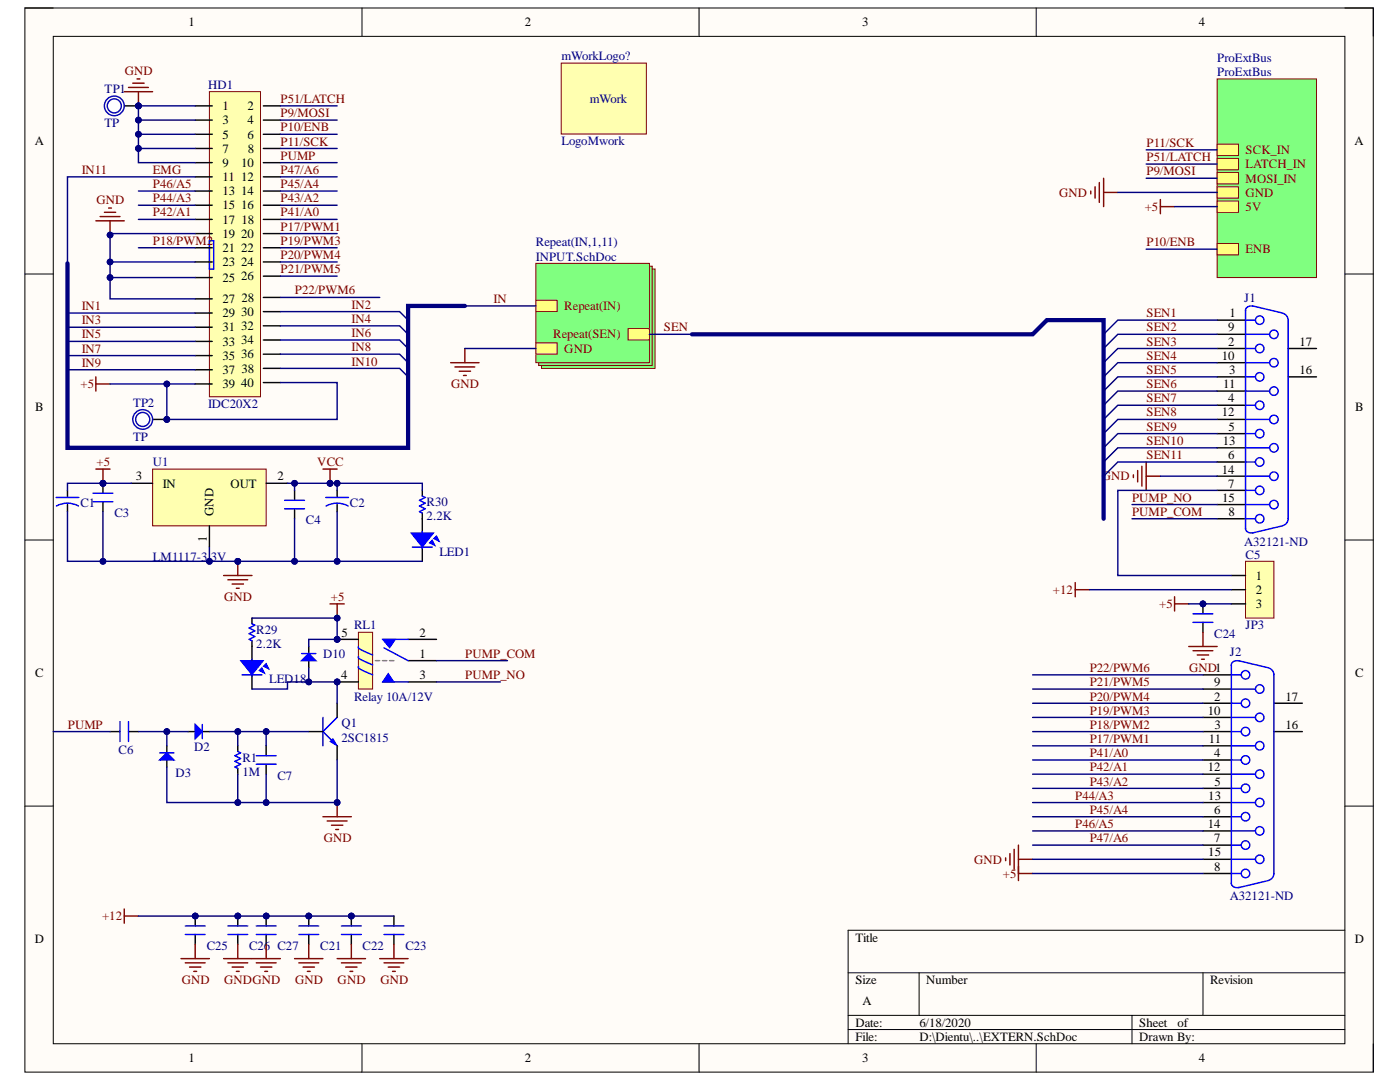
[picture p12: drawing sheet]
<svg xmlns="http://www.w3.org/2000/svg" width="279mm" height="216mm" viewBox="0 0 279 216" stroke-linecap="round" stroke-linejoin="round" font-family="sans-serif">
<path d="M5 1.6h269.1v212.3h-269.1z" fill-rule="evenodd" fill="#fffcf8"/>
<path d="M5 1.6h269.1v212.3h-269.1z" fill="none" stroke="#000" stroke-width=".2"/>
<path d="M10.6 7.3h257.8v201h-257.8z" fill-rule="evenodd" fill="#fffcf8"/>
<g fill="none" stroke="#000" stroke-width=".2">
<path d="M5 1.6h5.6M10.6 7.3h257.8v201h-257.8zM72.2 1.6v5.7M139.5 1.6v5.7M206.8 1.6v5.7M268.4 1.6h5.7v5.7M5 54.7h5.6M268.4 54.7h5.7M5 107.8h5.6M268.4 107.8h5.7M5 160.8h5.6M268.4 160.8h5.7"/>
<path d="M169.3 194.1h99.1M183.4 194.1v8.5M240.1 194.1v8.5M268.4 185.6h-99.1v22.7M72.2 208.3v5.6M139.5 208.3v5.6M169.3 202.6h99.1M169.3 205.4h99.1M206.8 208.3v5.6M225.9 202.6v5.7M274.1 208.3v5.6"/>
</g>
<path d="M41.8 18.3h10.2v60.9h-10.2z" fill-rule="evenodd" fill="#ffffb0"/>
<path d="M41.8 18.3h10.2v60.9h-10.2z" fill="none" stroke="#800000" stroke-width=".2"/>
<g fill="none" stroke="#000" stroke-width=".28">
<path d="M39 21.1h3.4M39 24h3.4M39 26.8h3.4M39 29.6h3.4M39 32.5h3.4M39 35.3h3.4M39 38.1h3.4M52.6 21.1h3.4M52.6 24h3.4M52.6 26.8h3.4M52.6 29.6h3.4M52.6 32.5h3.4"/>
<path d="M52.6 35.3h3.4M52.6 38.1h3.4M39 40.9h3.4M39 43.8h3.4M39 46.6h3.4M39 49.4h3.4M39 52.3h3.4M39 55.4h3.4M39 59.6h3.4M52.6 40.9h3.4M52.6 43.8h3.4M52.6 46.6h3.4"/>
<path d="M52.6 49.4h3.4M52.6 52.3h3.4M52.6 55.1h3.4M52.6 59.3h3.4M39 62.5h3.4M39 65.3h3.4M39 68.1h3.4M39 71h3.4M39 73.8h3.4M39 76.6h3.4M52.6 62.2h3.4M52.6 65h3.4"/>
<path d="M52.6 67.8h3.4M52.6 70.7h3.4M52.6 73.5h3.4M52.6 76.3h3.4"/>
</g>
<path d="M41.8 48h.8v5.7h-.8z" fill="none" stroke="#00f" stroke-width=".28"/>
<path d="M24.8 18.3h5.7M25.6 17.5h4M26.5 16.6h2.3M27.3 15.7h.6M27.6 18.3v2.8M19.1 75.2v2.8M19.1 76.6h2.9" fill="none" stroke="#800000" stroke-width=".28"/>
<circle cx="27.6" cy="21.1" r=".57" fill="#000080"/>
<circle cx="27.6" cy="21.1" r=".57" fill="none" stroke="#000080" stroke-width=".2"/>
<path d="M19.1 44.1h5.7M20 43.2h3.9M20.8 42.4h2.3M21.7 41.5h.5M22 44.1v2.8" fill="none" stroke="#800000" stroke-width=".28"/>
<circle cx="22" cy="46.9" r=".57" fill="#000080"/>
<circle cx="22" cy="46.9" r=".57" fill="none" stroke="#000080" stroke-width=".2"/>
<circle cx="27.6" cy="21.1" r=".57" fill="#000080"/>
<circle cx="27.6" cy="21.1" r=".57" fill="none" stroke="#000080" stroke-width=".2"/>
<path d="M24.8 21.1h2.8" fill="none" stroke="#000" stroke-width=".28"/>
<circle cx="27.6" cy="21.1" r=".57" fill="#000080"/>
<circle cx="27.6" cy="21.1" r=".57" fill="none" stroke="#000080" stroke-width=".2"/>
<circle cx="22.8" cy="21.1" r="1.97" fill="#fff"/>
<circle cx="22.8" cy="21.1" r="1.97" fill="none" stroke="#0000bf" stroke-width=".28"/>
<circle cx="22.8" cy="21.1" r="1.4" fill="#fff"/>
<circle cx="22.8" cy="21.1" r="1.4" fill="none" stroke="#0000bf" stroke-width=".28"/>
<circle cx="33.3" cy="83.7" r=".57" fill="#000080"/>
<circle cx="33.3" cy="83.7" r=".57" fill="none" stroke="#000080" stroke-width=".2"/>
<path d="M30.5 83.7h2.8" fill="none" stroke="#000" stroke-width=".28"/>
<circle cx="33.3" cy="83.7" r=".57" fill="#000080"/>
<circle cx="33.3" cy="83.7" r=".57" fill="none" stroke="#000080" stroke-width=".2"/>
<circle cx="28.5" cy="83.7" r="1.97" fill="#fff"/>
<circle cx="28.5" cy="83.7" r="1.97" fill="none" stroke="#0000bf" stroke-width=".28"/>
<circle cx="28.5" cy="83.7" r="1.4" fill="#fff"/>
<circle cx="28.5" cy="83.7" r="1.4" fill="none" stroke="#0000bf" stroke-width=".28"/>
<path d="M242.9 15.7h19.8v39.7h-19.8z" fill-rule="evenodd" fill="#80ff80"/>
<path d="M242.9 15.7h19.8v39.7h-19.8z" fill="none" stroke="#800000" stroke-width=".2"/>
<path d="M242.9 28.8h4.3v2.2h-4.3z" fill-rule="evenodd" fill="#ffff80"/>
<path d="M242.9 28.8h4.3v2.2h-4.3z" fill="none" stroke="#800000" stroke-width=".2"/>
<path d="M242.9 31.6h4.3v2.3h-4.3z" fill-rule="evenodd" fill="#ffff80"/>
<path d="M242.9 31.6h4.3v2.3h-4.3z" fill="none" stroke="#800000" stroke-width=".2"/>
<path d="M242.9 34.4h4.3v2.3h-4.3z" fill-rule="evenodd" fill="#ffff80"/>
<path d="M242.9 34.4h4.3v2.3h-4.3z" fill="none" stroke="#800000" stroke-width=".2"/>
<path d="M242.9 37.3h4.3v2.2h-4.3z" fill-rule="evenodd" fill="#ffff80"/>
<path d="M242.9 37.3h4.3v2.2h-4.3z" fill="none" stroke="#800000" stroke-width=".2"/>
<path d="M242.9 40.1h4.3v2.3h-4.3z" fill-rule="evenodd" fill="#ffff80"/>
<path d="M242.9 40.1h4.3v2.3h-4.3z" fill="none" stroke="#800000" stroke-width=".2"/>
<path d="M242.9 48.6h4.3v2.3h-4.3z" fill-rule="evenodd" fill="#ffff80"/>
<path d="M242.9 48.6h4.3v2.3h-4.3z" fill="none" stroke="#800000" stroke-width=".2"/>
<path d="M217.7 38.1v.6M218.5 37.3v2.2M219.4 36.4v4M220.2 35.6v5.6M220.2 38.4h2.9M231.6 39.8v2.8M231.6 41.2h2.8" fill="none" stroke="#800000" stroke-width=".28"/>
<path d="M30.5 93.6h22.6v11.3h-22.6z" fill-rule="evenodd" fill="#ffffb0"/>
<path d="M30.5 93.6h22.6v11.3h-22.6z" fill="none" stroke="#800000" stroke-width=".2"/>
<path d="M26.2 96.4h4.3M53.1 96.4h4.3M41.8 104.9v4.3" fill="none" stroke="#000" stroke-width=".28"/>
<path d="M64.5 93.6h2.8M65.9 93.6v2.8" fill="none" stroke="#800000" stroke-width=".28"/>
<circle cx="65.9" cy="96.4" r=".57" fill="#000080"/>
<circle cx="65.9" cy="96.4" r=".57" fill="none" stroke="#000080" stroke-width=".2"/>
<path d="M19.1 93.6h2.9M20.5 93.6v2.8" fill="none" stroke="#800000" stroke-width=".28"/>
<circle cx="20.5" cy="96.4" r=".57" fill="#000080"/>
<circle cx="20.5" cy="96.4" r=".57" fill="none" stroke="#000080" stroke-width=".2"/>
<path d="M44.6 114.8h5.7M45.5 115.7h3.9M46.3 116.5h2.3M47.2 117.4h.5M47.5 112v2.8" fill="none" stroke="#800000" stroke-width=".28"/>
<circle cx="47.5" cy="112" r=".57" fill="#000080"/>
<circle cx="47.5" cy="112" r=".57" fill="none" stroke="#000080" stroke-width=".2"/>
<path d="M58.8 97.8v2M58.8 101.5v2" fill="none" stroke="#000" stroke-width=".28"/>
<path d="M56.8 99.8h4M56.8 101.5h4" fill="none" stroke="#00f" stroke-width=".28"/>
<circle cx="20.5" cy="96.4" r=".57" fill="#000080"/>
<circle cx="20.5" cy="96.4" r=".57" fill="none" stroke="#000080" stroke-width=".2"/>
<path d="M20.5 96.4v2M20.5 100.1v2" fill="none" stroke="#000" stroke-width=".28"/>
<circle cx="20.5" cy="96.4" r=".57" fill="#000080"/>
<circle cx="20.5" cy="96.4" r=".57" fill="none" stroke="#000080" stroke-width=".2"/>
<g fill="none" stroke="#00f" stroke-width=".28">
<path d="M248.6 63.9h2M248.6 66.7h4.8M248.6 69.5h2M248.6 72.4h4.8M248.6 75.2h2M248.6 78h4.8M248.6 61.9v43.6M250 61l5.9 1.5M250.1 61.1a1.12 1.12 0 0 0-1.5 .9M256 62.5a1.42 1.42 0 0 1 1.1 1.4v39.6a1.42 1.42 0 0 1-1.1 1.4M11.2 99.3h4.5M18.6 98.4h3.9"/>
<path d="M65 99.3h4.5M248.6 80.9h2M248.6 83.7h4.8M248.6 86.5h2M248.6 89.4h4.8M248.6 92.2h2M248.6 95h4.8M248.6 97.8h2M11.3 101a4.6 4.6 0 0 1 4.4 0M18.6 100.1h3.9M65.1 101a4.6 4.6 0 0 1 4.4 0M248.6 105.4a1.12 1.12 0 0 0 1.5 .9"/>
<path d="M248.6 100.7h4.8M248.6 103.5h2M255.9 104.9l-5.9 1.4M245.7 134.7h2M245.7 137.5h4.9M245.7 132.7v43.6M247.2 131.8l5.9 1.4M247.3 131.9a1.12 1.12 0 0 0-1.6 .9M253.2 133.3a1.42 1.42 0 0 1 1 1.4v39.6a1.42 1.42 0 0 1-1 1.4M23.9 144v4M25.6 144v4M245.7 140.3h2"/>
<path d="M245.7 143.2h4.9M245.7 146h2M245.7 148.8h4.9M245.7 151.6h2M245.7 154.5h4.9M245.7 157.3h2M245.7 176.2a1.12 1.12 0 0 0 1.6 .9M245.7 160.1h4.9M245.7 163h2M245.7 165.8h4.9M245.7 168.6h2M245.7 171.5h4.9"/>
<path d="M245.7 174.3h2M253.1 175.7l-5.9 1.4"/>
<circle cx="251.4" cy="63.9" r=".85"/>
<circle cx="251.4" cy="69.5" r=".85"/>
<circle cx="251.4" cy="75.2" r=".85"/>
<circle cx="254.2" cy="78" r=".85"/>
<circle cx="254.2" cy="72.4" r=".85"/>
<circle cx="254.2" cy="66.7" r=".85"/>
<circle cx="251.4" cy="92.2" r=".85"/>
<circle cx="251.4" cy="97.9" r=".85"/>
<circle cx="251.4" cy="86.5" r=".85"/>
<circle cx="251.4" cy="80.9" r=".85"/>
<circle cx="254.2" cy="83.7" r=".85"/>
<circle cx="254.2" cy="95" r=".85"/>
<circle cx="254.2" cy="89.4" r=".85"/>
<circle cx="251.4" cy="103.5" r=".85"/>
<circle cx="254.2" cy="100.7" r=".85"/>
<circle cx="248.6" cy="134.7" r=".85"/>
<circle cx="251.4" cy="137.5" r=".85"/>
<circle cx="248.6" cy="140.3" r=".85"/>
<circle cx="248.6" cy="157.3" r=".85"/>
<circle cx="248.6" cy="151.6" r=".85"/>
<circle cx="248.6" cy="146" r=".85"/>
<circle cx="251.4" cy="148.8" r=".85"/>
<circle cx="251.4" cy="154.5" r=".85"/>
<circle cx="251.4" cy="143.1" r=".85"/>
<circle cx="248.6" cy="163" r=".85"/>
<circle cx="248.6" cy="168.6" r=".85"/>
<circle cx="248.6" cy="174.3" r=".85"/>
<circle cx="251.4" cy="171.5" r=".85"/>
<circle cx="251.4" cy="165.8" r=".85"/>
<circle cx="251.4" cy="160.1" r=".85"/>
</g>
<g fill="none" stroke="#000" stroke-width=".28">
<path d="M242.9 63.9h5.7M242.9 69.5h5.7M242.9 75.2h5.7M242.9 66.7h5.7M242.9 72.4h5.7M242.9 78h5.7M257.1 69.5h5.6M257.1 75.2h5.6M13.5 97.8v1.5M67.3 97.8v1.5M242.9 80.9h5.7M242.9 86.5h5.7"/>
<path d="M242.9 92.2h5.7M242.9 97.8h5.7M242.9 83.7h5.7M242.9 89.4h5.7M242.9 95h5.7M13.5 100.7v1.4M67.3 100.7v1.4M242.9 103.5h5.7M242.9 100.7h5.7M240.1 134.7h5.6M240.1 137.5h5.6M22 146h1.9"/>
<path d="M25.6 146h2M33.3 148.8v1.4M33.3 151.6v1.5M240.1 140.3h5.6M240.1 146h5.6M240.1 151.6h5.6M240.1 157.3h5.6M240.1 143.2h5.6M240.1 148.8h5.6M240.1 154.5h5.6M254.2 140.3h5.7M254.2 146h5.7"/>
<path d="M240.1 163h5.6M240.1 168.6h5.6M240.1 174.3h5.6M240.1 160.1h5.6M240.1 165.8h5.6M240.1 171.5h5.6"/>
</g>
<path d="M31.9 151.6l1.4-1.4 1.4 1.4z" fill="#00f"/>
<path d="M31.9 151.6l1.4-1.4 1.4 1.4zM31.9 150.2h2.8" fill="none" stroke="#00f" stroke-width=".28"/>
<path d="M37.5 146h1.5M40.4 146h1.4" fill="none" stroke="#000" stroke-width=".28"/>
<path d="M39 144.6l1.4 1.4-1.4 1.4z" fill="#00f"/>
<path d="M39 144.6l1.4 1.4-1.4 1.4zM40.4 144.6v2.8M47.5 149.9l.5 .3-1.1 .6 1.1 .6-1.1 .5 1.1 .6-1.1 .6 .6 .2M51.1 152.5h4M51.1 150.8h4M64.5 143.1v5.7M67.3 143.1l-2.8 2.9 2.2 2.2" fill="none" stroke="#00f" stroke-width=".28"/>
<path d="M47.5 148.8v1.1M47.5 153.3v1.2M53.1 148.8v2M53.1 152.5v2" fill="none" stroke="#000" stroke-width=".28"/>
<path d="M65.9 148l.5-.6 .9 1.4z" fill="#00f"/>
<path d="M65.9 148l.5-.6 .9 1.4z" fill="none" stroke="#00f" stroke-width=".2"/>
<path d="M61.6 129v1.4M61.6 131.8v1.4M61.6 146h2.9M67.3 140.3v2.8M67.3 148.8v2.8" fill="none" stroke="#000" stroke-width=".28"/>
<path d="M60.2 131.8l1.4-1.4 1.4 1.4z" fill="#00f"/>
<path d="M60.2 131.8l1.4-1.4 1.4 1.4zM60.2 130.4h2.8" fill="none" stroke="#00f" stroke-width=".28"/>
<circle cx="67.3" cy="136.1" r=".57" fill="#000080"/>
<circle cx="67.3" cy="136.1" r=".57" fill="none" stroke="#000080" stroke-width=".2"/>
<circle cx="67.3" cy="127.6" r=".57" fill="#000080"/>
<circle cx="67.3" cy="127.6" r=".57" fill="none" stroke="#000080" stroke-width=".2"/>
<path d="M71.5 126.2h2.9v11.3h-2.9z" fill-rule="evenodd" fill="#ffffb0"/>
<path d="M71.5 126.2h2.9v11.3h-2.9z" fill="none" stroke="#800000" stroke-width=".2"/>
<path d="M67.3 136.1h4.2M81.4 131.8h5.7M81.4 127.6h5.7M81.4 136.1h5.7" fill="none" stroke="#000" stroke-width=".28"/>
<circle cx="67.3" cy="136.1" r=".57" fill="#000080"/>
<circle cx="67.3" cy="136.1" r=".57" fill="none" stroke="#000080" stroke-width=".2"/>
<path d="M67.3 127.6h4.2" fill="none" stroke="#000" stroke-width=".28"/>
<circle cx="67.3" cy="127.6" r=".57" fill="#000080"/>
<circle cx="67.3" cy="127.6" r=".57" fill="none" stroke="#000080" stroke-width=".2"/>
<path d="M71.5 131v.1a.65 .65 0 0 0 .7 .6l2.2 1M71.5 133v.1a.65 .65 0 0 0 .7 .6l2.2 1M71.5 129v.1a.65 .65 0 0 0 .7 .6l2.2 1" fill="none" stroke="#00f" stroke-width=".28"/>
<path d="M76.3 127.6h2.6l-1.1 1.7z" fill="#00f"/>
<path d="M76.3 127.6h2.6l-1.1 1.7z" fill="none" stroke="#00f" stroke-width=".2"/>
<path d="M77.5 134.4l1.1 1.7h-2.3z" fill="#00f"/>
<path d="M77.5 134.4l1.1 1.7h-2.3z" fill="none" stroke="#00f" stroke-width=".2"/>
<path d="M76.3 136.1h5.1M76.3 127.6h5.1M76.6 129.3l4.8 2.5" fill="none" stroke="#00f" stroke-width=".28"/>
<path d="M74.9 131.8h.9M76.3 131.8h.9M77.7 131.8h.9" fill="none" stroke="#808080" stroke-width=".28"/>
<path d="M65.9 120.5h2.8M67.3 120.5v2.8" fill="none" stroke="#800000" stroke-width=".28"/>
<circle cx="67.3" cy="123.3" r=".57" fill="#000080"/>
<circle cx="67.3" cy="123.3" r=".57" fill="none" stroke="#000080" stroke-width=".2"/>
<path d="M24.8 181.4v2.8M24.8 182.8h2.8" fill="none" stroke="#800000" stroke-width=".28"/>
<path d="M248.6 112h5.6v11.3h-5.6z" fill-rule="evenodd" fill="#ffffb0"/>
<path d="M248.6 112h5.6v11.3h-5.6z" fill="none" stroke="#800000" stroke-width=".2"/>
<path d="M245.7 114.8h2.9M245.7 117.7h2.9M245.7 120.5h2.9" fill="none" stroke="#000" stroke-width=".28"/>
<path d="M234.4 119.1v2.8M234.4 120.5h2.8" fill="none" stroke="#800000" stroke-width=".28"/>
<path d="M108.1 53.7h22.6v19.8h-22.6z" fill-rule="evenodd" fill="#80ff80"/>
<path d="M108.1 53.7h22.6v19.8h-22.6z" fill="none" stroke="#800000" stroke-width=".2"/>
<path d="M107.5 53.1h22.7v19.8h-22.7z" fill-rule="evenodd" fill="#80ff80"/>
<path d="M107.5 53.1h22.7v19.8h-22.7z" fill="none" stroke="#800000" stroke-width=".2"/>
<path d="M106.9 52.6h22.7v19.8h-22.7z" fill-rule="evenodd" fill="#80ff80"/>
<path d="M106.9 52.6h22.7v19.8h-22.7z" fill="none" stroke="#800000" stroke-width=".2"/>
<path d="M106.9 59.9h4.3v2.3h-4.3z" fill-rule="evenodd" fill="#ffff80"/>
<path d="M106.9 59.9h4.3v2.3h-4.3z" fill="none" stroke="#800000" stroke-width=".2"/>
<path d="M106.9 68.4h4.3v2.3h-4.3z" fill-rule="evenodd" fill="#ffff80"/>
<path d="M106.9 68.4h4.3v2.3h-4.3z" fill="none" stroke="#800000" stroke-width=".2"/>
<path d="M125.3 65.6h4.3v2.2h-4.3z" fill-rule="evenodd" fill="#ffff80"/>
<path d="M125.3 65.6h4.3v2.2h-4.3z" fill="none" stroke="#800000" stroke-width=".2"/>
<path d="M89.9 72.4h5.7M90.8 73.2h4M91.6 74.1h2.3M92.5 74.9h.6M92.8 69.5v2.9M64.5 163h5.6M65.3 163.8h4M66.2 164.7h2.2M67 165.5h.6M67.3 160.1v2.9" fill="none" stroke="#800000" stroke-width=".28"/>
<circle cx="67.3" cy="160.1" r=".57" fill="#000080"/>
<circle cx="67.3" cy="160.1" r=".57" fill="none" stroke="#000080" stroke-width=".2"/>
<path d="M226.2 94.7v.6M227 93.9v2.3M227.9 93v4M228.7 92.2v5.6M228.7 95h2.9M200.7 171.2v.5M201.6 170.3v2.3M202.4 169.5v3.9M203.3 168.6v7.1M203.3 171.5h2.8M203.3 174.3h2.8" fill="none" stroke="#800000" stroke-width=".28"/>
<path d="M52.6 133l.5-.6 .6 1.1z" fill="#00f"/>
<path d="M52.6 133l.5-.6 .6 1.1z" fill="none" stroke="#00f" stroke-width=".2"/>
<path d="M51.7 133.8l.6-.6 .5 1.2z" fill="#00f"/>
<path d="M51.7 133.8l.6-.6 .5 1.2z" fill="none" stroke="#00f" stroke-width=".2"/>
<path d="M48 131.8h4.6l-2.3 2.9z" fill="#00f"/>
<path d="M48 131.8h4.6l-2.3 2.9z" fill="none" stroke="#00f" stroke-width=".2"/>
<path d="M48.3 134.7h4M50.3 131.5v.9M50.3 134.4v.5M50.3 124.5l.6 .2-1.2 .6 1.2 .6-1.2 .5 1.2 .6-1.2 .6 .6 .3" fill="none" stroke="#00f" stroke-width=".28"/>
<path d="M50.3 123.3v1.2M50.3 127.9v3.9M50.3 134.7v2.8" fill="none" stroke="#000" stroke-width=".28"/>
<path d="M86.5 107.5l.6-.6 .6 1.1z" fill="#00f"/>
<path d="M86.5 107.5l.6-.6 .6 1.1z" fill="none" stroke="#00f" stroke-width=".2"/>
<path d="M86.3 107.8l.5 1.1-1.1-.6z" fill="#00f"/>
<path d="M86.3 107.8l.5 1.1-1.1-.6z" fill="none" stroke="#00f" stroke-width=".2"/>
<path d="M82 106.3h4.5l-2.2 2.9z" fill="#00f"/>
<path d="M82 106.3h4.5l-2.2 2.9z" fill="none" stroke="#00f" stroke-width=".2"/>
<path d="M84.3 99l.5 .3-1.1 .5 1.1 .6-1.1 .6 1.1 .5-1.1 .6 .6 .3M82.3 109.2h4M84.3 106.1v.8M84.3 108.9v.6M76.6 186.5h4M76.6 184.8h4" fill="none" stroke="#00f" stroke-width=".28"/>
<path d="M84.3 97.8v1.2M84.3 102.4v3.9M84.3 109.2v2.8M78.6 182.8v2M78.6 186.5v1.9" fill="none" stroke="#000" stroke-width=".28"/>
<circle cx="70.1" cy="182.8" r=".56" fill="#000080"/>
<circle cx="70.1" cy="182.8" r=".56" fill="none" stroke="#000080" stroke-width=".2"/>
<path d="M70.1 182.8v2M70.1 186.5v1.9" fill="none" stroke="#000" stroke-width=".28"/>
<circle cx="70.1" cy="182.8" r=".56" fill="#000080"/>
<circle cx="70.1" cy="182.8" r=".56" fill="none" stroke="#000080" stroke-width=".2"/>
<path d="M68.1 186.5h4M68.1 184.8h4" fill="none" stroke="#00f" stroke-width=".28"/>
<circle cx="61.6" cy="182.8" r=".56" fill="#000080"/>
<circle cx="61.6" cy="182.8" r=".56" fill="none" stroke="#000080" stroke-width=".2"/>
<path d="M61.6 182.8v2M61.6 186.5v1.9" fill="none" stroke="#000" stroke-width=".28"/>
<circle cx="61.6" cy="182.8" r=".56" fill="#000080"/>
<circle cx="61.6" cy="182.8" r=".56" fill="none" stroke="#000080" stroke-width=".2"/>
<path d="M59.6 186.5h4M59.6 184.8h4" fill="none" stroke="#00f" stroke-width=".28"/>
<circle cx="240.1" cy="120.5" r=".57" fill="#000080"/>
<circle cx="240.1" cy="120.5" r=".57" fill="none" stroke="#000080" stroke-width=".2"/>
<path d="M240.1 120.5v2M240.1 124.2v2" fill="none" stroke="#000" stroke-width=".28"/>
<circle cx="240.1" cy="120.5" r=".57" fill="#000080"/>
<circle cx="240.1" cy="120.5" r=".57" fill="none" stroke="#000080" stroke-width=".2"/>
<path d="M238.1 124.2h4M238.1 122.5h4" fill="none" stroke="#00f" stroke-width=".28"/>
<g fill="none" stroke="#800000" stroke-width=".28">
<path d="M237.2 129h5.7M238.1 129.8h4M238.9 130.7h2.3M239.8 131.5h.6M240.1 126.2v2.8M58.8 191.3h5.7M59.6 192.1h4M60.5 193h2.3M61.3 193.8h.6M61.6 188.4v2.9M67.3 191.3h5.6M68.1 192.1h4"/>
<path d="M69 193h2.3M69.8 193.8h.6M70.1 188.4v2.9M75.8 191.3h5.6M76.6 192.1h4M77.5 193h2.3M78.3 193.8h.6M78.6 188.4v2.9"/>
</g>
<circle cx="53.1" cy="182.8" r=".56" fill="#000080"/>
<circle cx="53.1" cy="182.8" r=".56" fill="none" stroke="#000080" stroke-width=".2"/>
<path d="M53.1 182.8v2M53.1 186.5v1.9" fill="none" stroke="#000" stroke-width=".28"/>
<circle cx="53.1" cy="182.8" r=".56" fill="#000080"/>
<circle cx="53.1" cy="182.8" r=".56" fill="none" stroke="#000080" stroke-width=".2"/>
<path d="M51.1 186.5h4M51.1 184.8h4" fill="none" stroke="#00f" stroke-width=".28"/>
<circle cx="47.5" cy="182.8" r=".56" fill="#000080"/>
<circle cx="47.5" cy="182.8" r=".56" fill="none" stroke="#000080" stroke-width=".2"/>
<path d="M47.5 182.8v2M47.5 186.5v1.9" fill="none" stroke="#000" stroke-width=".28"/>
<circle cx="47.5" cy="182.8" r=".56" fill="#000080"/>
<circle cx="47.5" cy="182.8" r=".56" fill="none" stroke="#000080" stroke-width=".2"/>
<path d="M45.5 186.5h3.9M45.5 184.8h3.9" fill="none" stroke="#00f" stroke-width=".28"/>
<circle cx="39" cy="182.8" r=".56" fill="#000080"/>
<circle cx="39" cy="182.8" r=".56" fill="none" stroke="#000080" stroke-width=".2"/>
<path d="M39 182.8v2M39 186.5v1.9" fill="none" stroke="#000" stroke-width=".28"/>
<circle cx="39" cy="182.8" r=".56" fill="#000080"/>
<circle cx="39" cy="182.8" r=".56" fill="none" stroke="#000080" stroke-width=".2"/>
<path d="M37 186.5h3.9M37 184.8h3.9" fill="none" stroke="#00f" stroke-width=".28"/>
<path d="M112 12.6h17v14.1h-17z" fill-rule="evenodd" fill="#ffffb0"/>
<path d="M112 12.6h17v14.1h-17z" fill="none" stroke="#800000" stroke-width=".2"/>
<path d="M214.6 116.2v2.9M214.6 117.7h2.8" fill="none" stroke="#800000" stroke-width=".28"/>
<path d="M41.8 109.2v2.8" fill="none" stroke="#000080" stroke-width=".28"/>
<circle cx="41.8" cy="112" r=".57" fill="#000080"/>
<circle cx="41.8" cy="112" r=".57" fill="none" stroke="#000080" stroke-width=".2"/>
<path d="M13.5 102.1v9.9h7v-9.9M10.6 146h11.4" fill="none" stroke="#000080" stroke-width=".28"/>
<circle cx="20.5" cy="112" r=".57" fill="#000080"/>
<circle cx="20.5" cy="112" r=".57" fill="none" stroke="#000080" stroke-width=".2"/>
<path d="M20.5 96.4h-7v1.4" fill="none" stroke="#000080" stroke-width=".28"/>
<circle cx="20.5" cy="96.4" r=".57" fill="#000080"/>
<circle cx="20.5" cy="96.4" r=".57" fill="none" stroke="#000080" stroke-width=".2"/>
<path d="M39 35.3h-25.5v17.3M13.5 62.5h25.5M39 73.8h-25.5v1.4M39 71h-25.5v1.4M39 68.1h-25.5v1.4M39 65.3h-25.5v1.4M20.5 112h27" fill="none" stroke="#000080" stroke-width=".28"/>
<circle cx="20.5" cy="112" r=".57" fill="#000080"/>
<circle cx="20.5" cy="112" r=".57" fill="none" stroke="#000080" stroke-width=".2"/>
<circle cx="41.8" cy="112" r=".57" fill="#000080"/>
<circle cx="41.8" cy="112" r=".57" fill="none" stroke="#000080" stroke-width=".2"/>
<circle cx="47.5" cy="112" r=".57" fill="#000080"/>
<circle cx="47.5" cy="112" r=".57" fill="none" stroke="#000080" stroke-width=".2"/>
<path d="M20.5 96.4h5.7" fill="none" stroke="#000080" stroke-width=".28"/>
<circle cx="20.5" cy="96.4" r=".57" fill="#000080"/>
<circle cx="20.5" cy="96.4" r=".57" fill="none" stroke="#000080" stroke-width=".2"/>
<path d="M22 76.6h17" fill="none" stroke="#000080" stroke-width=".28"/>
<circle cx="33.3" cy="76.6" r=".57" fill="#000080"/>
<circle cx="33.3" cy="76.6" r=".57" fill="none" stroke="#000080" stroke-width=".2"/>
<path d="M39 46.6h-17v13h17" fill="none" stroke="#000080" stroke-width=".28"/>
<circle cx="22" cy="55.4" r=".57" fill="#000080"/>
<circle cx="22" cy="55.4" r=".57" fill="none" stroke="#000080" stroke-width=".2"/>
<circle cx="22" cy="52.3" r=".57" fill="#000080"/>
<circle cx="22" cy="52.3" r=".57" fill="none" stroke="#000080" stroke-width=".2"/>
<circle cx="22" cy="46.9" r=".57" fill="#000080"/>
<circle cx="22" cy="46.9" r=".57" fill="none" stroke="#000080" stroke-width=".2"/>
<path d="M22 55.4h17" fill="none" stroke="#000080" stroke-width=".28"/>
<circle cx="22" cy="55.4" r=".57" fill="#000080"/>
<circle cx="22" cy="55.4" r=".57" fill="none" stroke="#000080" stroke-width=".2"/>
<path d="M22 52.3h17" fill="none" stroke="#000080" stroke-width=".28"/>
<circle cx="22" cy="52.3" r=".57" fill="#000080"/>
<circle cx="22" cy="52.3" r=".57" fill="none" stroke="#000080" stroke-width=".2"/>
<path d="M27.6 182.8h51" fill="none" stroke="#000080" stroke-width=".28"/>
<circle cx="39" cy="182.8" r=".56" fill="#000080"/>
<circle cx="39" cy="182.8" r=".56" fill="none" stroke="#000080" stroke-width=".2"/>
<circle cx="47.5" cy="182.8" r=".56" fill="#000080"/>
<circle cx="47.5" cy="182.8" r=".56" fill="none" stroke="#000080" stroke-width=".2"/>
<circle cx="53.1" cy="182.8" r=".56" fill="#000080"/>
<circle cx="53.1" cy="182.8" r=".56" fill="none" stroke="#000080" stroke-width=".2"/>
<circle cx="61.6" cy="182.8" r=".56" fill="#000080"/>
<circle cx="61.6" cy="182.8" r=".56" fill="none" stroke="#000080" stroke-width=".2"/>
<circle cx="70.1" cy="182.8" r=".56" fill="#000080"/>
<circle cx="70.1" cy="182.8" r=".56" fill="none" stroke="#000080" stroke-width=".2"/>
<path d="M27.6 146h9.9" fill="none" stroke="#000080" stroke-width=".28"/>
<circle cx="33.3" cy="146" r=".57" fill="#000080"/>
<circle cx="33.3" cy="146" r=".57" fill="none" stroke="#000080" stroke-width=".2"/>
<path d="M27.6 38.1h11.4M39 21.1h-11.4v11.4h11.4M27.6 49.4h11.4M27.6 43.8h11.4M27.6 40.9h11.4" fill="none" stroke="#000080" stroke-width=".28"/>
<circle cx="27.6" cy="29.6" r=".57" fill="#000080"/>
<circle cx="27.6" cy="29.6" r=".57" fill="none" stroke="#000080" stroke-width=".2"/>
<circle cx="27.6" cy="26.8" r=".57" fill="#000080"/>
<circle cx="27.6" cy="26.8" r=".57" fill="none" stroke="#000080" stroke-width=".2"/>
<circle cx="27.6" cy="24" r=".57" fill="#000080"/>
<circle cx="27.6" cy="24" r=".57" fill="none" stroke="#000080" stroke-width=".2"/>
<circle cx="27.6" cy="21.1" r=".57" fill="#000080"/>
<circle cx="27.6" cy="21.1" r=".57" fill="none" stroke="#000080" stroke-width=".2"/>
<path d="M27.6 29.6h11.4" fill="none" stroke="#000080" stroke-width=".28"/>
<circle cx="27.6" cy="29.6" r=".57" fill="#000080"/>
<circle cx="27.6" cy="29.6" r=".57" fill="none" stroke="#000080" stroke-width=".2"/>
<path d="M27.6 26.8h11.4" fill="none" stroke="#000080" stroke-width=".28"/>
<circle cx="27.6" cy="26.8" r=".57" fill="#000080"/>
<circle cx="27.6" cy="26.8" r=".57" fill="none" stroke="#000080" stroke-width=".2"/>
<path d="M27.6 24h11.4" fill="none" stroke="#000080" stroke-width=".28"/>
<circle cx="27.6" cy="24" r=".57" fill="#000080"/>
<circle cx="27.6" cy="24" r=".57" fill="none" stroke="#000080" stroke-width=".2"/>
<path d="M67.3 151.6v8.5h-34v-7" fill="none" stroke="#000080" stroke-width=".28"/>
<circle cx="47.5" cy="160.1" r=".57" fill="#000080"/>
<circle cx="47.5" cy="160.1" r=".57" fill="none" stroke="#000080" stroke-width=".2"/>
<circle cx="53.1" cy="160.1" r=".57" fill="#000080"/>
<circle cx="53.1" cy="160.1" r=".57" fill="none" stroke="#000080" stroke-width=".2"/>
<circle cx="67.3" cy="160.1" r=".57" fill="#000080"/>
<circle cx="67.3" cy="160.1" r=".57" fill="none" stroke="#000080" stroke-width=".2"/>
<path d="M56 76.3h11.3v7.4h-34v-7.1" fill="none" stroke="#000080" stroke-width=".28"/>
<circle cx="33.3" cy="83.7" r=".57" fill="#000080"/>
<circle cx="33.3" cy="83.7" r=".57" fill="none" stroke="#000080" stroke-width=".2"/>
<circle cx="33.3" cy="76.6" r=".57" fill="#000080"/>
<circle cx="33.3" cy="76.6" r=".57" fill="none" stroke="#000080" stroke-width=".2"/>
<path d="M41.8 146h19.8" fill="none" stroke="#000080" stroke-width=".28"/>
<circle cx="47.5" cy="146" r=".57" fill="#000080"/>
<circle cx="47.5" cy="146" r=".57" fill="none" stroke="#000080" stroke-width=".2"/>
<circle cx="53.1" cy="146" r=".57" fill="#000080"/>
<circle cx="53.1" cy="146" r=".57" fill="none" stroke="#000080" stroke-width=".2"/>
<path d="M47.5 112h11.3" fill="none" stroke="#000080" stroke-width=".28"/>
<circle cx="47.5" cy="112" r=".57" fill="#000080"/>
<circle cx="47.5" cy="112" r=".57" fill="none" stroke="#000080" stroke-width=".2"/>
<circle cx="58.8" cy="112" r=".57" fill="#000080"/>
<circle cx="58.8" cy="112" r=".57" fill="none" stroke="#000080" stroke-width=".2"/>
<path d="M50.3 137.5h7.1v-1.4h9.9v4.2" fill="none" stroke="#000080" stroke-width=".28"/>
<circle cx="67.3" cy="136.1" r=".57" fill="#000080"/>
<circle cx="67.3" cy="136.1" r=".57" fill="none" stroke="#000080" stroke-width=".2"/>
<circle cx="61.6" cy="136.1" r=".57" fill="#000080"/>
<circle cx="61.6" cy="136.1" r=".57" fill="none" stroke="#000080" stroke-width=".2"/>
<path d="M50.3 123.3h17v4.3h-5.7v1.4" fill="none" stroke="#000080" stroke-width=".28"/>
<circle cx="67.3" cy="123.3" r=".57" fill="#000080"/>
<circle cx="67.3" cy="123.3" r=".57" fill="none" stroke="#000080" stroke-width=".2"/>
<circle cx="67.3" cy="127.6" r=".57" fill="#000080"/>
<circle cx="67.3" cy="127.6" r=".57" fill="none" stroke="#000080" stroke-width=".2"/>
<g fill="none" stroke="#000080" stroke-width=".28">
<path d="M56 38.1h11.3M56 35.3h11.3M56 32.5h11.3M56 29.6h11.3M56 26.8h11.3M56 24h11.3M56 21.1h11.3M56 59.3h19.8M56 55.1h11.3M56 52.3h11.3M56 49.4h11.3M56 46.6h11.3"/>
<path d="M56 43.8h11.3M56 40.9h11.3M56 73.5h23.7l1.7 1.7M56 70.7h23.7l1.7 1.7M56 67.8h23.7l1.7 1.7M56 65h23.7l1.7 1.7M56 62.2h23.7l1.7 1.7M57.4 96.4h1.4v1.4"/>
</g>
<circle cx="58.8" cy="96.4" r=".57" fill="#000080"/>
<circle cx="58.8" cy="96.4" r=".57" fill="none" stroke="#000080" stroke-width=".2"/>
<path d="M67.3 102.1v9.9h-8.5v-8.5" fill="none" stroke="#000080" stroke-width=".28"/>
<circle cx="58.8" cy="112" r=".57" fill="#000080"/>
<circle cx="58.8" cy="112" r=".57" fill="none" stroke="#000080" stroke-width=".2"/>
<circle cx="67.3" cy="112" r=".57" fill="#000080"/>
<circle cx="67.3" cy="112" r=".57" fill="none" stroke="#000080" stroke-width=".2"/>
<path d="M58.8 96.4h7.1" fill="none" stroke="#000080" stroke-width=".28"/>
<circle cx="58.8" cy="96.4" r=".57" fill="#000080"/>
<circle cx="58.8" cy="96.4" r=".57" fill="none" stroke="#000080" stroke-width=".2"/>
<circle cx="65.9" cy="96.4" r=".57" fill="#000080"/>
<circle cx="65.9" cy="96.4" r=".57" fill="none" stroke="#000080" stroke-width=".2"/>
<path d="M65.9 96.4h1.4v1.4" fill="none" stroke="#000080" stroke-width=".28"/>
<circle cx="67.3" cy="96.4" r=".57" fill="#000080"/>
<circle cx="67.3" cy="96.4" r=".57" fill="none" stroke="#000080" stroke-width=".2"/>
<circle cx="65.9" cy="96.4" r=".57" fill="#000080"/>
<circle cx="65.9" cy="96.4" r=".57" fill="none" stroke="#000080" stroke-width=".2"/>
<path d="M67.3 112h17" fill="none" stroke="#000080" stroke-width=".28"/>
<circle cx="67.3" cy="112" r=".57" fill="#000080"/>
<circle cx="67.3" cy="112" r=".57" fill="none" stroke="#000080" stroke-width=".2"/>
<path d="M67.3 96.4h17v1.4" fill="none" stroke="#000080" stroke-width=".28"/>
<circle cx="67.3" cy="96.4" r=".57" fill="#000080"/>
<circle cx="67.3" cy="96.4" r=".57" fill="none" stroke="#000080" stroke-width=".2"/>
<g fill="none" stroke="#000080" stroke-width=".28">
<path d="M223.1 38.4h19.8M228.7 35.6h14.2M228.7 32.7h14.2M228.7 29.9h14.2M228.7 49.7h14.2M234.4 41.2h8.5M92.8 69.5h14.1M92.8 61h14.1M129.6 66.7h8.5M242.9 78h-19.8l-2.9 2.9M242.9 75.2h-19.8l-2.9 2.8M242.9 72.4h-19.8l-2.9 2.8"/>
<path d="M242.9 69.5h-19.8l-2.9 2.9M242.9 66.7h-19.8l-2.9 2.8M242.9 63.9h-19.8l-2.9 2.8M231.6 95h11.3M242.9 92.2h-19.8l-2.9 2.8M242.9 89.4h-19.8l-2.9 2.8M242.9 86.5h-19.8l-2.9 2.9M242.9 83.7h-19.8l-2.9 2.8M242.9 80.9h-19.8l-2.9 2.8M242.9 97.8h-19.8v17h22.6M217.4 117.7h28.3M225.9 103.5h17"/>
<path d="M225.9 100.7h17M87.1 136.1h12.8M87.1 131.8h14.2M206.1 137.5h34M206.1 134.7h34M237.2 120.5h8.5M206.1 157.3h34M206.1 154.5h34M206.1 151.6h34M206.1 148.8h34M206.1 146h34M206.1 143.2h34"/>
<path d="M206.1 140.3h34M206.1 174.3h34M206.1 171.5h34M206.1 168.6h34M206.1 165.8h34M206.1 163h34M206.1 160.1h34"/>
</g>
<circle cx="240.1" cy="120.5" r=".57" fill="#000080"/>
<circle cx="240.1" cy="120.5" r=".57" fill="none" stroke="#000080" stroke-width=".2"/>
<path d="M33.3 146v2.8" fill="none" stroke="#000080" stroke-width=".28"/>
<circle cx="33.3" cy="146" r=".57" fill="#000080"/>
<circle cx="33.3" cy="146" r=".57" fill="none" stroke="#000080" stroke-width=".2"/>
<path d="M47.5 154.5v5.6" fill="none" stroke="#000080" stroke-width=".28"/>
<circle cx="47.5" cy="160.1" r=".57" fill="#000080"/>
<circle cx="47.5" cy="160.1" r=".57" fill="none" stroke="#000080" stroke-width=".2"/>
<path d="M47.5 146v2.8" fill="none" stroke="#000080" stroke-width=".28"/>
<circle cx="47.5" cy="146" r=".57" fill="#000080"/>
<circle cx="47.5" cy="146" r=".57" fill="none" stroke="#000080" stroke-width=".2"/>
<path d="M53.1 154.5v5.6" fill="none" stroke="#000080" stroke-width=".28"/>
<circle cx="53.1" cy="160.1" r=".57" fill="#000080"/>
<circle cx="53.1" cy="160.1" r=".57" fill="none" stroke="#000080" stroke-width=".2"/>
<path d="M53.1 146v2.8" fill="none" stroke="#000080" stroke-width=".28"/>
<circle cx="53.1" cy="146" r=".57" fill="#000080"/>
<circle cx="53.1" cy="146" r=".57" fill="none" stroke="#000080" stroke-width=".2"/>
<path d="M61.6 133.2v2.9" fill="none" stroke="#000080" stroke-width=".28"/>
<circle cx="61.6" cy="136.1" r=".57" fill="#000080"/>
<circle cx="61.6" cy="136.1" r=".57" fill="none" stroke="#000080" stroke-width=".2"/>
<path d="M13.5 52.6v36.8h67.9v-28.4h11.4" fill="none" stroke="#000080" stroke-width=".85"/>
<path d="M138.1 66.7h68l2.8-2.8h11.3v39.6" fill="none" stroke="#000080" stroke-width=".84"/>
<g fill="none" stroke="#800000" stroke-width=".28">
<path d="M36.1 191.3h5.7M37 192.1h3.9M37.8 193h2.3M38.7 193.8h.5M39 188.4v2.9M44.6 191.3h11.4M45.5 192.1h3.9M46.3 193h2.3M47.2 193.8h.5M47.5 188.4v2.9M51.1 192.1h4M52 193h2.3"/>
<path d="M52.8 193.8h.6M53.1 188.4v2.9"/>
</g>
<g font-size="2.5">
<text x="37.6" y="5.2">1</text>
<text x="104.8" y="5.2">2</text>
<text x="172.1" y="5.2">3</text>
<text x="239.3" y="5.2">4</text>
<text x="44.4" y="22">1</text>
<text x="49.4" y="22">2</text>
<text x="6.9" y="29">A</text>
<text x="44.4" y="24.8">3</text>
<text x="44.4" y="27.6">5</text>
<text x="49.4" y="24.8">4</text>
<text x="49.4" y="27.6">6</text>
<text x="270.3" y="29">A</text>
<text x="44.4" y="30.4">7</text>
<text x="44.4" y="33.3">9</text>
<text x="48.1" y="33.3">10</text>
<text x="49.5" y="30.4">8</text>
<text x="44.4" y="36.1">11</text>
<text x="44.4" y="39">13</text>
<text x="44.4" y="41.8">15</text>
<text x="48.1" y="36.1">12</text>
<text x="48.1" y="39">14</text>
<text x="48.1" y="41.8">16</text>
<text x="44.4" y="44.6">17</text>
<text x="44.4" y="47.4">19</text>
<text x="48.1" y="47.4">20</text>
<text x="48.2" y="44.6">18</text>
<text x="44.4" y="50.3">21</text>
<text x="44.4" y="53.1">23</text>
<text x="48.1" y="50.3">22</text>
<text x="48.1" y="53.1">24</text>
<text x="44.4" y="56.2">25</text>
<text x="48.1" y="56">26</text>
<text x="44.4" y="60.4">27</text>
<text x="44.4" y="63.3">29</text>
<text x="48.1" y="63.1">30</text>
<text x="48.1" y="65.8">32</text>
<text x="48.2" y="60.2">28</text>
<text x="245.4" y="63.3">1</text>
<text x="44.4" y="66.1">31</text>
<text x="44.4" y="69">33</text>
<text x="44.4" y="71.8">35</text>
<text x="48.1" y="68.7">34</text>
<text x="48.1" y="71.5">36</text>
<text x="243.9" y="71.8">10</text>
<text x="245.1" y="69">2</text>
<text x="245.1" y="66.1">9</text>
<text x="259.3" y="69">17</text>
<text x="44.4" y="74.6">37</text>
<text x="44.4" y="77.4">39</text>
<text x="48.1" y="77.2">40</text>
<text x="48.2" y="74.4">38</text>
<text x="244.1" y="77.4">11</text>
<text x="245.3" y="74.6">3</text>
<text x="259.3" y="74.6">16</text>
<text x="7" y="82.1">B</text>
<text x="243.9" y="83.1">12</text>
<text x="245.1" y="80.3">4</text>
<text x="270.5" y="82.1">B</text>
<text x="244" y="88.7">13</text>
<text x="245.2" y="86">5</text>
<text x="27.1" y="95.8">3</text>
<text x="55.4" y="95.8">2</text>
<text x="243.9" y="94.5">14</text>
<text x="245.1" y="91.6">6</text>
<text x="32.5" y="97.3">IN</text>
<text x="46" y="97.3">OUT</text>
<text x="243.9" y="100.2">15</text>
<text x="245.1" y="97.3">7</text>
<text x="42.6" y="102.9" transform="rotate(-90 42.6 102.9)">GND</text>
<text x="245.2" y="102.9">8</text>
<text x="41.3" y="108.2" transform="rotate(-90 41.3 108.2)">1</text>
<text x="250.6" y="115.7">1</text>
<text x="250.6" y="118.5">2</text>
<text x="250.6" y="121.4">3</text>
<text x="68.1" y="127">5</text>
<text x="83.7" y="131.2">1</text>
<text x="83.7" y="127">2</text>
<text x="7" y="135.1">C</text>
<text x="68.1" y="135.5">4</text>
<text x="83.7" y="135.5">3</text>
<text x="242.3" y="136.9">9</text>
<text x="270.5" y="135.1">C</text>
<text x="241.1" y="142.6">10</text>
<text x="242.3" y="139.8">2</text>
<text x="256.5" y="139.8">17</text>
<text x="241.2" y="148.2">11</text>
<text x="242.4" y="145.4">3</text>
<text x="256.5" y="145.4">16</text>
<text x="241.1" y="153.9">12</text>
<text x="242.3" y="151.1">4</text>
<text x="241.1" y="159.6">13</text>
<text x="242.4" y="156.8">5</text>
<text x="241.1" y="165.2">14</text>
<text x="242.3" y="162.4">6</text>
<text x="241.1" y="170.9">15</text>
<text x="242.3" y="168.1">7</text>
<text x="242.3" y="173.8">8</text>
<text x="6.9" y="188.2">D</text>
<text x="170.7" y="187.9">Title</text>
<text x="270.4" y="188.2">D</text>
<text x="170.7" y="196.4">Size</text>
<text x="184.8" y="196.4">Number</text>
<text x="241.5" y="196.4">Revision</text>
<text x="172.1" y="200.6">A</text>
<text x="170.7" y="204.9">Date:</text>
<text x="170.7" y="207.7">File:</text>
<text x="183.5" y="204.9">6/18/2020</text>
<text x="183.5" y="207.7">D:\Dientu\..\EXTERN.SchDoc</text>
<text x="227.4" y="204.9">Sheet</text>
<text x="227.4" y="207.7">Drawn By:</text>
<text x="235" y="204.9">of</text>
<text x="37.6" y="212">1</text>
<text x="104.8" y="212">2</text>
<text x="172.1" y="212">3</text>
<text x="239.3" y="212">4</text>
</g>
<g font-size="2.5" fill="#800000">
<text x="24.9" y="14.9">GND</text>
<text x="56" y="20.5">P51/LATCH</text>
<text x="56" y="23.4">P9/MOSI</text>
<text x="56" y="26.2">P10/ENB</text>
<text x="56" y="29.1">P11/SCK</text>
<text x="228.8" y="29.3">P11/SCK</text>
<text x="16.3" y="34.7">IN11</text>
<text x="30.5" y="34.7">EMG</text>
<text x="56" y="31.9">PUMP</text>
<text x="56" y="34.7">P47/A6</text>
<text x="228.8" y="32.1">P51/LATCH</text>
<text x="228.8" y="35">P9/MOSI</text>
<text x="248.6" y="30.8">SCK_IN</text>
<text x="248.6" y="33.6">LATCH_IN</text>
<text x="19.3" y="40.7">GND</text>
<text x="30.5" y="37.5">P46/A5</text>
<text x="30.5" y="40.4">P44/A3</text>
<text x="56" y="37.5">P45/A4</text>
<text x="56" y="40.4">P43/A2</text>
<text x="211.4" y="39.2">GND</text>
<text x="248.6" y="36.4">MOSI_IN</text>
<text x="248.6" y="39.2">GND</text>
<text x="30.5" y="43.2">P42/A1</text>
<text x="56" y="43.2">P41/A0</text>
<text x="56" y="46.1">P17/PWM1</text>
<text x="228.5" y="42.1">+5</text>
<text x="248.6" y="42.1">5V</text>
<text x="30.5" y="48.9">P18/PWM2</text>
<text x="56" y="51.7">P20/PWM4</text>
<text x="56" y="48.9">P19/PWM3</text>
<text x="228.8" y="49.1">P10/ENB</text>
<text x="248.6" y="50.5">ENB</text>
<text x="56" y="54.5">P21/PWM5</text>
<text x="58.8" y="58.7">P22/PWM6</text>
<text x="16.3" y="61.9">IN1</text>
<text x="16.3" y="64.7">IN3</text>
<text x="70.2" y="61.6">IN2</text>
<text x="70.2" y="64.4">IN4</text>
<text x="98.5" y="60.4">IN</text>
<text x="112.6" y="61.9">Repeat(IN)</text>
<text x="228.8" y="63.3">SEN1</text>
<text x="16.3" y="67.5">IN5</text>
<text x="16.3" y="70.4">IN7</text>
<text x="70.2" y="67.3">IN6</text>
<text x="70.2" y="70.1">IN8</text>
<text x="110.4" y="67.5">Repeat(SEN)</text>
<text x="112.6" y="70.4">GND</text>
<text x="132.5" y="66.1">SEN</text>
<text x="228.8" y="66.1">SEN2</text>
<text x="228.8" y="69">SEN3</text>
<text x="228.8" y="71.8">SEN4</text>
<text x="16.1" y="77.4">+5</text>
<text x="16.3" y="73.2">IN9</text>
<text x="70.2" y="72.9">IN10</text>
<text x="90" y="77.4">GND</text>
<text x="228.8" y="74.6">SEN5</text>
<text x="228.8" y="77.4">SEN6</text>
<text x="228.8" y="83.1">SEN8</text>
<text x="228.8" y="80.3">SEN7</text>
<text x="228.8" y="86">SEN9</text>
<text x="228.8" y="88.7">SEN10</text>
<text x="19.3" y="93.1">+5</text>
<text x="63.3" y="93.1">VCC</text>
<text x="219.9" y="95.8">GND</text>
<text x="228.8" y="91.6">SEN11</text>
<text x="225.9" y="100.2">PUMP_NO</text>
<text x="225.9" y="102.9">PUMP_COM</text>
<text x="44.7" y="119.9">GND</text>
<text x="66" y="119.9">+5</text>
<text x="210.1" y="118.5">+12</text>
<text x="231.3" y="121.4">+5</text>
<text x="92.8" y="131.2">PUMP_COM</text>
<text x="92.8" y="135.5">PUMP_NO</text>
<text x="217.5" y="134.1">P22/PWM6</text>
<text x="217.5" y="136.9">P21/PWM5</text>
<text x="237.3" y="134.1">GND1</text>
<text x="217.5" y="139.8">P20/PWM4</text>
<text x="217.5" y="142.6">P19/PWM3</text>
<text x="13.5" y="145.4">PUMP</text>
<text x="217.5" y="145.4">P18/PWM2</text>
<text x="217.5" y="148.2">P17/PWM1</text>
<text x="217.5" y="151.1">P41/A0</text>
<text x="217.5" y="153.9">P42/A1</text>
<text x="214.6" y="159.6">P44/A3</text>
<text x="217.5" y="156.8">P43/A2</text>
<text x="214.6" y="165.2">P46/A5</text>
<text x="217.5" y="162.4">P45/A4</text>
<text x="64.6" y="168.1">GND</text>
<text x="194.4" y="172.3">GND</text>
<text x="217.5" y="168.1">P47/A6</text>
<text x="200.1" y="175.1">+5</text>
<text x="20.4" y="183.6">+12</text>
<text x="36.3" y="196.4">GND</text>
<text x="44.7" y="196.4">GNDGND</text>
<text x="58.9" y="196.4">GND</text>
<text x="67.4" y="196.4">GND</text>
<text x="75.9" y="196.4">GND</text>
</g>
<g font-size="2.5" fill="#000080">
<text x="41.5" y="17.8">HD1</text>
<text x="112" y="12">mWorkLogo?</text>
<text x="242.9" y="12.3">ProExtBus</text>
<text x="242.9" y="15.1">ProExtBus</text>
<text x="20.9" y="18.6">TP1</text>
<text x="117.7" y="20.5">mWork</text>
<text x="20.9" y="25.4">TP</text>
<text x="112" y="29">LogoMwork</text>
<text x="107" y="49.1">Repeat(IN,1,11)</text>
<text x="107" y="52">INPUT.SchDoc</text>
<text x="248.3" y="60.2">J1</text>
<text x="26.5" y="81.1">TP2</text>
<text x="41.5" y="81.4">IDC20X2</text>
<text x="26.5" y="87.9">TP</text>
<text x="30.5" y="93.1">U1</text>
<text x="16.1" y="101.2">C1</text>
<text x="69.8" y="101.2">C2</text>
<text x="85.1" y="101">R30</text>
<text x="22.8" y="103.2">C3</text>
<text x="61" y="104.6">C4</text>
<text x="85.1" y="103.8">2.2K</text>
<text x="30.5" y="112">LM1117-3.</text>
<text x="42" y="112">3V</text>
<text x="87.7" y="110.9">LED1</text>
<text x="248.3" y="108.9">A32121-ND</text>
<text x="248.6" y="111.5">C5</text>
<text x="70.7" y="125.6">RL1</text>
<text x="248.6" y="125.6">JP3</text>
<text x="51.2" y="126.4">R29</text>
<text x="51.2" y="129.3">2.2K</text>
<text x="64.5" y="131.2">D10</text>
<text x="242.3" y="127.3">C24</text>
<text x="245.5" y="131">J2</text>
<text x="53.7" y="136.3">LED18</text>
<text x="70.7" y="139.8">Relay 10A/12V</text>
<text x="38.7" y="149.9">D2</text>
<text x="68.1" y="145.1">Q1</text>
<text x="68.1" y="148">2SC1815</text>
<text x="23.7" y="150.5">C6</text>
<text x="35" y="155">D3</text>
<text x="48.4" y="152">R1</text>
<text x="48.4" y="154.7">1M</text>
<text x="55.4" y="155.6">C7</text>
<text x="245.5" y="179.7">A32121-ND</text>
<text x="41.3" y="189.6">C25</text>
<text x="49.7" y="189.6">C26 C27</text>
<text x="63.9" y="189.6">C21</text>
<text x="72.4" y="189.6">C22</text>
<text x="80.9" y="189.6">C23</text>
</g>
</svg>
